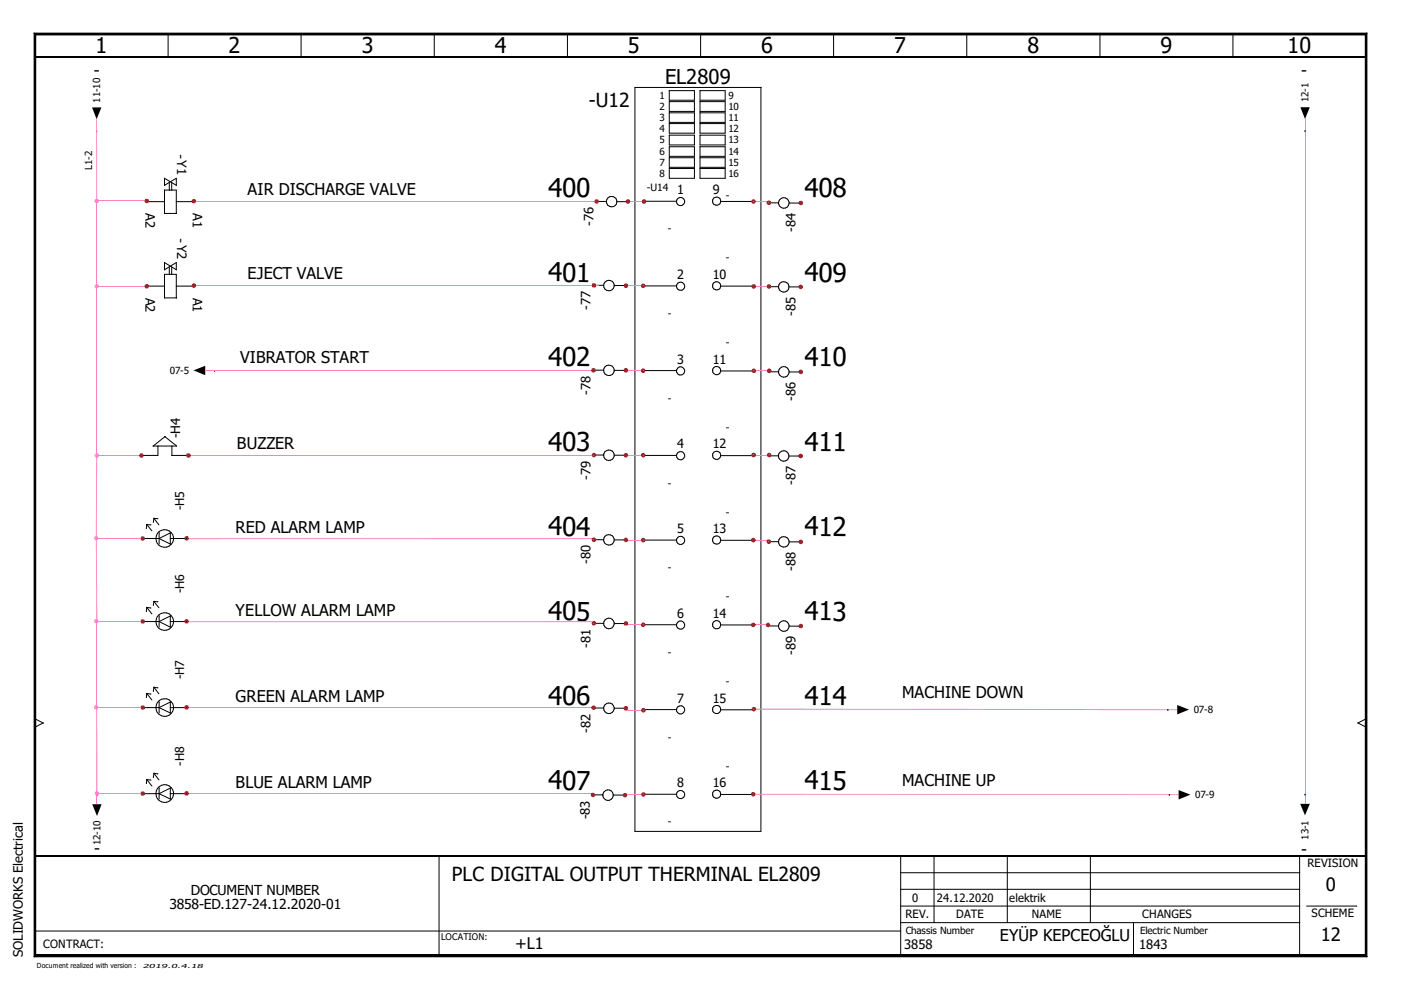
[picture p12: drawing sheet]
<svg xmlns="http://www.w3.org/2000/svg" width="297mm" height="210mm" viewBox="0 0 297 210" stroke-linecap="round" stroke-linejoin="round" font-family="sans-serif">
<path d="M0 0h297v209.9h-297z" fill="none" stroke="#fff" stroke-width=".21"/>
<g fill="none" stroke="#000" stroke-width=".21">
<path d="M7.2 7l.4 .4zM7.2 7h282.6zM7.2 7v195.9zM7.2 7h282.6v195.9h-282.6zM7.6 7.4h281.9zM7.6 7.4v195.1zM7.6 7.4h281.9v195.1h-281.9zM35.7 7.2l-.1 4.9M63.9 7.2l-.1 4.9M92.1 7.2v4.9M120.4 7.2l-.1 4.9M134.6 18.5h26.8l-.1 157.8h-26.7z"/>
<path d="M141.9 19.2h5.3v2.1h-5.3zM148.4 19.2h5.4v2.1h-5.4zM148.6 7.2l-.1 4.9M176.8 7.2l-.1 4.9M205 7.2v4.9M233.3 7.2l-.1 4.9M261.4 7.2v4.9M289.5 7.4v195.1zM289.8 7l-.3 .4zM289.8 7v195.9zM20.5 27.8h.1M34.9 37.8h.1"/>
<path d="M34.9 39.3l2.5-1.5v1.5M34.9 37.8v1.5M34.9 39.3h.1M34.9 37.8l2.5 1.5M35.9 38.7v1.6M36.4 38.7v1.6M37.4 39.3h.1M141.9 21.5h5.3v2.1h-5.3zM141.9 23.9h5.3v2.1h-5.3zM141.9 26.2h5.3v2h-5.3zM141.9 28.7h5.3v2h-5.3zM141.9 31.1h5.3v2h-5.3z"/>
<path d="M141.9 33.4h5.3v2.1h-5.3zM141.9 35.7h5.3v2.1h-5.3zM148.4 21.5h5.4v2.1h-5.4zM148.4 23.9h5.4v2.1h-5.4zM148.4 26.2h5.4v2h-5.4zM148.4 28.7h5.4v2h-5.4zM148.4 31.1h5.4v2h-5.4zM148.4 33.4h5.4v2.1h-5.4zM148.4 35.7h5.4v2.1h-5.4zM276.7 27.7h.1M31.2 42.8h3.7M34.9 57.2l2.5-1.5v1.5"/>
<path d="M34.9 55.7v1.5M34.9 57.2h.1M34.9 55.7l2.5 1.5M34.9 55.7h.1M35.9 56.6v1.6M36.4 56.6v1.6M37.4 42.8h3.7M37.4 45.3v-5h-2.5v5h2.5M37.4 57.2h.1M126.7 42.7h1.9M128.6 42.8h.1M130.8 42.8h2.4"/>
<path d="M136.6 42.7h6.9M143.4 42.7h.1M151.1 42.6h.1M152.8 42.7h6.8M163.2 43h1.9M165.1 43.1h.1M167.3 43.1h2.4M31.2 60.7h3.7M37.4 60.7h3.7M37.4 63.2v-5h-2.5v5h2.5M45.5 78.5h.1M126.1 78.5h1.9"/>
<path d="M126.1 60.5h1.9M128 78.5h.1M128 60.5h.1M130.2 78.5h2.4M130.2 60.5h2.4M136.6 78.6h6.9M136.6 60.6h6.9M143.4 78.7h.1M143.4 60.7h.1M151.1 78.6h.1M151.1 60.6h.1M152.8 78.7h6.8"/>
<path d="M152.8 60.7h6.8M163.2 60.8h1.9M163.2 78.8h1.9M165.1 60.8h.1M165.1 78.9h.1M167.3 60.8h2.3M167.3 78.9h2.4M32.5 94.6l2.5-2 2.5 2zM33.5 94.6v2h-3.5M35 92.6h.1M36.4 94.6v2h3.6M126.1 96.5h1.9"/>
<path d="M128 96.5h.1M130.2 96.5h2.4M136.6 96.6h6.9M143.4 96.6h.1M151.1 96.5h.1M152.8 96.6h6.8M163.2 96.6h1.9M165.1 96.7h.1M167.3 96.7h2.3M30.2 114.2h3.6M30.3 114.2h.1M31.1 111.2l1.1 1.4"/>
<path d="M31.1 111.2h.1M31.1 111.2l.9 .1M31.1 111.2v.8M32.6 109.9l1.1 1.4M32.6 109.9h.1M32.6 109.9v.8M32.6 109.9l.9 .1M33.8 113l-.1 2.4M36.1 114.2h3.5M36.1 113h.1M36.1 113l-2.4 1.2 2.4 1.2M36.1 115.4h.1"/>
<path d="M36.1 113v2.4M39.6 114.1h.1M126.1 114.4h1.9M128 114.5h.1M130.2 114.5h2.4M136.6 114.5h6.9M143.4 114.6h.1M151.1 114.5h.1M152.8 114.6h6.8M163.2 114.9h1.9M165.1 114.9h.1M167.3 114.9h2.4"/>
<path d="M30.2 131.8h3.6M30.3 131.8h.1M31.1 128.8l1.1 1.4M31.1 128.8h.1M31.1 128.8l.9 .1M31.1 128.8v.8M32.6 127.5l1.1 1.4M32.6 127.5h.1M32.6 127.5v.8M32.6 127.5l.9 .1M33.8 130.6l-.1 2.4M36.1 130.6v2.4"/>
<path d="M36.1 131.8h3.5M36.1 130.6h.1M36.1 130.6l-2.4 1.2 2.4 1.2M36.1 133h.1M39.6 131.7h.1M126.1 132.2h1.9M128 132.2h.1M130.2 132.2h2.4M136.6 132.5h6.9M143.4 132.5h.1M151.1 132.5h.1M152.8 132.5h6.8"/>
<path d="M163.2 132.7h1.9M165.1 132.8h.1M167.3 132.8h2.4M7.4 152.4l1.7 .9M9.1 153.3l-1.7 .9M9.1 153.3h.1M30.2 150h3.6M30.3 150h.1M31.1 147l1.1 1.4M31.1 147h.1M31.1 147l.9 .2M31.1 147v.9"/>
<path d="M32.6 145.7l1.1 1.4M32.6 145.7h.1M32.6 145.7v.9M32.6 145.7l.9 .1M33.8 148.8l-.1 2.4M36.1 148.8v2.4M36.1 150h3.5M36.1 148.8h.1M36.1 148.8l-2.4 1.2 2.4 1.2M36.1 151.2h.1M39.6 150h.1M126.1 150.1h1.9"/>
<path d="M128 150.2h.1M130.2 150.2h2.4M136.6 150.5h6.9M143.4 150.5h.1M151.1 150.4h.1M152.8 150.5h6.8M247.6 150.5h.1M287.9 153.3l1.8 .9M287.9 153.3h.1M289.6 152.4l-1.7 .9M20.6 168.5h.1M30.2 168.3h3.6"/>
<path d="M30.3 168.2h.1M31.1 165.3l1.1 1.4M31.1 165.3h.1M31.1 165.3l.9 .1M31.1 165.3v.8M32.6 164l1.1 1.4M32.6 164h.1M32.6 164v.8M32.6 164l.9 .1M33.8 167.1l-.1 2.3M36.1 167.1v2.3M36.1 168.3h3.5"/>
<path d="M36.1 167.1h.1M36.1 167.1l-2.4 1.2 2.4 1.1M36.1 169.4h.1M39.6 168.2h.1M126 168.5l1.8 .1M130 168.6h2.4M136.6 168.4h6.9M143.4 168.4h.1M151.1 168.4h.1M152.8 168.4h6.8M247.9 168.5h.1M276.7 168.4h.1"/>
<path d="M7.4 197.4h183.6M93.1 181.5v21.2M191 195.6h84.6M191 192.1h84.6M191 188.6h84.6M191 185h84.6M191 181.5v21.2M198.1 181.5l-.1 14.1M213.6 181.5v14.1M231.2 181.5v14.1M240.3 195.6l.1 7.1M275.6 181.5l-.1 21.2"/>
<path d="M277 192.1h10.7M7.2 202.9h282.6zM7.6 202.5l-.4 .4zM7.6 202.5h281.9zM289.5 202.5l.3 .4z"/>
<circle cx="129.7" cy="42.8" r="1.11"/>
<circle cx="144.3" cy="42.7" r=".87"/>
<circle cx="151.9" cy="42.7" r=".87"/>
<circle cx="166.2" cy="43" r="1.12"/>
<circle cx="129.1" cy="60.6" r="1.12"/>
<circle cx="129.1" cy="78.5" r="1.12"/>
<circle cx="144.3" cy="60.7" r=".88"/>
<circle cx="144.3" cy="78.7" r=".88"/>
<circle cx="152" cy="78.6" r=".88"/>
<circle cx="152" cy="60.6" r=".88"/>
<circle cx="166.2" cy="60.8" r="1.11"/>
<circle cx="166.2" cy="78.9" r="1.13"/>
<circle cx="129.1" cy="96.5" r="1.12"/>
<circle cx="144.3" cy="96.6" r=".88"/>
<circle cx="151.9" cy="96.5" r=".87"/>
<circle cx="166.2" cy="96.7" r="1.12"/>
<circle cx="34.9" cy="114.2" r="1.86"/>
<circle cx="129.1" cy="114.5" r="1.12"/>
<circle cx="144.3" cy="114.6" r=".87"/>
<circle cx="152" cy="114.5" r=".88"/>
<circle cx="166.2" cy="114.9" r="1.12"/>
<circle cx="34.9" cy="131.8" r="1.88"/>
<circle cx="129.1" cy="132.2" r="1.13"/>
<circle cx="144.3" cy="132.5" r=".88"/>
<circle cx="152" cy="132.5" r=".88"/>
<circle cx="166.2" cy="132.7" r="1.13"/>
<circle cx="34.9" cy="150" r="1.88"/>
<circle cx="129.1" cy="150.2" r="1.12"/>
<circle cx="144.3" cy="150.5" r=".88"/>
<circle cx="152" cy="150.4" r=".88"/>
<circle cx="34.9" cy="168.3" r="1.88"/>
<circle cx="128.9" cy="168.6" r="1.12"/>
<circle cx="144.3" cy="168.5" r=".87"/>
<circle cx="151.9" cy="168.4" r=".87"/>
</g>
<path d="M7.2 7.2h282.6M7.2 202.7h282.6" fill="none" stroke="#000" stroke-width=".38"/>
<path d="M7.2 7l.4 .4zM289.8 7l-.3 .4zM19.5 22.8h2l-1 2.5zM275.7 22.7h2l-1 2.5zM41 78.5l2.5-.9v1.9zM249.6 149.5l2.5 1-2.5 1zM19.6 170.5h1.9l-.9 2.5zM249.9 167.5l2.5 1-2.5 1zM275.7 170.4h2l-1 2.5zM7.6 202.5l-.4 .4zM289.5 202.5l.3 .4z" fill="#000"/>
<path d="M7.4 7v195.9M7.4 12.1h282.2M289.6 7v195.9M7.4 181.5h282.2" fill="none" stroke="#000" stroke-width=".34"/>
<g fill="none" stroke="#ff7fbf" stroke-width=".21">
<path d="M20.5 25.2v71.4M276.7 25.2v145.2M20.5 42.6h10.6M41.1 42.7h85.7M133.1 42.7h3.5M160 42.7h3.3M20.5 60.7h10.6M41.1 60.6h85.7M43.5 78.5h82.3M133 78.6h3.4M133 60.6h3.4M159.8 60.7h3.2"/>
<path d="M159.8 78.6h3.3M20.4 96.6h9.3M40 96.6h85.6M133 96.5h3.4M159.8 96.5h3.3M20.4 114.1h9.3M133 114.5h3.4M159.7 114.5h3.4M20.4 131.7h9.3M20.5 131.7v18.3M39.9 131.8h86M133 132.5h3.4"/>
<path d="M159.7 132.5h3.2M20.4 150h9.3M39.9 150.1h86M132.8 150.6h3.6M20.4 168.2h9.3M20.5 168.2v2.3M39.9 168.3h86M132.8 168.4h3.6"/>
</g>
<path d="M20.5 114.1v17.6M159.8 150.4h89.8" fill="none" stroke="#ff7fbf" stroke-width=".34"/>
<path d="M39.9 114.2h86M20.5 150v18.2M159.7 168.4h90.2" fill="none" stroke="#ff7fbf" stroke-width=".25"/>
<path d="M20.5 96.6v17.5" fill="none" stroke="#ff7fbf" stroke-width=".3"/>
<g fill="#a50000">
<path d="M169.8 132.7l.3-.3 .2 .4z"/>
<path d="M169.8 132.2l.3 .2-.3 .3z"/>
<path d="M169.4 132.4l.4-.2v.5z"/>
<path d="M169.4 132.4l.3 .4h-.4z"/>
<path d="M169.3 132.8h.5l-.4 .3z"/>
<path d="M169.4 133.1l.4-.3v.4z"/>
<path d="M169.8 132.8l.3 .3-.3 .1z"/>
<path d="M169.8 132.8h.5l-.2 .3z"/>
<path d="M169.8 114.9l.3-.3 .2 .3z"/>
<path d="M169.8 114.4l.3 .2-.3 .3z"/>
<path d="M169.4 114.6l.4-.2v.5z"/>
<path d="M169.4 114.6l.4 .3h-.5z"/>
<path d="M169.3 114.9h.5l-.4 .3z"/>
<path d="M169.4 115.2l.4-.3v.5z"/>
<path d="M169.8 114.9l.3 .3-.3 .2z"/>
<path d="M169.8 114.9h.5l-.2 .3z"/>
<path d="M169.8 78.8l.3-.3 .2 .4z"/>
<path d="M169.8 78.4l.3 .1-.3 .3z"/>
<path d="M169.4 78.5l.4-.1v.4z"/>
<path d="M169.4 78.5l.3 .4h-.4z"/>
<path d="M169.3 78.9h.5l-.4 .3z"/>
<path d="M169.4 79.2l.4-.3v.4z"/>
<path d="M169.8 78.9l.3 .3-.3 .1z"/>
<path d="M169.8 78.9h.5l-.2 .3z"/>
<path d="M169.8 43l.3-.3 .2 .4z"/>
<path d="M169.8 42.5l.3 .2-.3 .3z"/>
<path d="M169.4 42.7l.4-.2v.5z"/>
<path d="M169.4 42.7l.3 .4h-.4z"/>
<path d="M169.3 43.1h.5l-.4 .3z"/>
<path d="M169.4 43.4l.4-.3v.4z"/>
<path d="M169.8 43.1l.3 .3-.3 .1z"/>
<path d="M169.8 43.1h.5l-.2 .3z"/>
<path d="M169.8 60.8l.3-.3 .2 .3z"/>
<path d="M169.8 60.3l.3 .2-.3 .3z"/>
<path d="M169.4 60.5l.4-.2v.5z"/>
<path d="M169.4 60.5l.3 .3h-.5z"/>
<path d="M169.2 60.8l.5 .1-.3 .3z"/>
<path d="M169.7 60.9l.1 .4-.4-.1z"/>
<path d="M169.8 60.9l.3 .3-.3 .1z"/>
<path d="M169.8 60.8h.5l-.2 .4z"/>
<path d="M170.1 96.3l.2 .4h-.5z"/>
<path d="M169.8 96.2l.3 .1-.3 .3z"/>
<path d="M169.4 96.3l.4-.1v.4z"/>
<path d="M169.4 96.3l.3 .4h-.5z"/>
<path d="M169.2 96.7h.5l-.3 .3z"/>
<path d="M169.7 96.7l.1 .5-.4-.2z"/>
<path d="M169.8 96.7l.3 .3-.3 .2z"/>
<path d="M169.8 96.7h.5l-.2 .3z"/>
<path d="M163.1 96.4l.3-.3 .2 .4z"/>
<path d="M163.1 96l.3 .1-.3 .3z"/>
<path d="M162.7 96.1l.4-.1v.4z"/>
<path d="M162.7 96.1l.4 .3-.5 .1z"/>
<path d="M162.6 96.5h.5l-.4 .3z"/>
<path d="M162.7 96.8l.4-.3v.5z"/>
<path d="M163.1 96.5l.3 .3-.3 .2z"/>
<path d="M163.1 96.5h.5l-.2 .3z"/>
<path d="M163.1 78.6l.3-.3 .2 .3z"/>
<path d="M163.1 78.1l.3 .2-.3 .3z"/>
<path d="M162.7 78.3l.4-.2v.5z"/>
<path d="M162.7 78.3l.4 .3h-.5z"/>
<path d="M162.6 78.6l.5 .1-.4 .3z"/>
<path d="M162.7 79l.4-.3v.4z"/>
<path d="M163.1 78.7l.3 .3-.3 .1z"/>
<path d="M163.1 78.6h.5l-.2 .4z"/>
<path d="M163.4 60.4l.1 .3h-.4z"/>
<path d="M163 60.2l.4 .2-.3 .3z"/>
<path d="M162.7 60.4l.3-.2v.5z"/>
<path d="M162.7 60.4l.3 .3h-.5z"/>
<path d="M162.5 60.7l.5 .1-.3 .3z"/>
<path d="M163 60.8v.5l-.3-.2z"/>
<path d="M163 60.8l.4 .3-.4 .2z"/>
<path d="M163.1 60.7h.4l-.1 .4z"/>
<path d="M163 114.8l.4-.3 .1 .4z"/>
<path d="M163 114.3l.4 .2-.4 .3z"/>
<path d="M162.6 114.5l.4-.2v.5z"/>
<path d="M162.6 114.5l.3 .4h-.4z"/>
<path d="M162.5 114.9h.5l-.4 .3z"/>
<path d="M162.6 115.2l.4-.3v.5z"/>
<path d="M163 114.9l.4 .3-.4 .2z"/>
<path d="M163 114.9h.5l-.1 .3z"/>
<path d="M163 43l.4-.4 .1 .4z"/>
<path d="M163 42.5l.4 .1-.4 .4z"/>
<path d="M162.6 42.6l.4-.1v.5z"/>
<path d="M162.6 42.6l.3 .4h-.4z"/>
<path d="M162.5 43h.5l-.4 .3z"/>
<path d="M163 43v.5l-.4-.2z"/>
<path d="M163 43.1l.4 .2-.4 .2z"/>
<path d="M163 43h.5l-.1 .3z"/>
<path d="M162.9 132.5l.3-.3 .1 .3z"/>
<path d="M162.9 132l.3 .2-.3 .3z"/>
<path d="M162.5 132.2l.4-.2v.5z"/>
<path d="M162.5 132.2l.3 .3h-.5z"/>
<path d="M162.3 132.5h.5l-.3 .3z"/>
<path d="M162.5 132.8l.4-.3v.5z"/>
<path d="M162.9 132.5l.3 .3-.3 .2z"/>
<path d="M162.9 132.5h.4l-.1 .3z"/>
<path d="M160.2 150l.2 .4h-.5z"/>
<path d="M159.8 149.9l.4 .1-.3 .3z"/>
<path d="M159.5 150l.3-.1v.4z"/>
<path d="M159.5 150l.3 .4h-.5z"/>
<path d="M159.3 150.4h.5l-.3 .3z"/>
<path d="M159.5 150.7l.3-.3v.5z"/>
<path d="M159.8 150.4l.4 .3-.4 .2z"/>
<path d="M159.9 150.4h.5l-.2 .3z"/>
<path d="M159.9 78.6l.3-.3 .2 .3z"/>
<path d="M159.8 78.1l.4 .2-.3 .3z"/>
<path d="M159.5 78.3l.3-.2v.5z"/>
<path d="M159.5 78.3l.3 .3h-.5z"/>
<path d="M159.3 78.6l.5 .1-.3 .3z"/>
<path d="M159.5 79l.3-.3v.4z"/>
<path d="M159.8 78.7l.4 .3-.4 .1z"/>
<path d="M159.9 78.6h.5l-.2 .4z"/>
<path d="M160.1 60.4l.2 .3h-.5z"/>
<path d="M159.8 60.2l.3 .2-.3 .3z"/>
<path d="M159.5 60.4l.3-.2v.5z"/>
<path d="M159.5 60.4l.3 .3h-.5z"/>
<path d="M159.3 60.7l.5 .1-.3 .3z"/>
<path d="M159.8 60.8v.5l-.3-.2z"/>
<path d="M159.8 60.8l.3 .3-.3 .2z"/>
<path d="M159.8 60.7h.5l-.2 .4z"/>
<path d="M159.8 96.4l.3-.3 .2 .4z"/>
<path d="M159.8 96l.3 .1-.3 .3z"/>
<path d="M159.4 96.1l.4-.1v.4z"/>
<path d="M159.4 96.1l.3 .4h-.4z"/>
<path d="M159.3 96.5h.4l-.3 .3z"/>
<path d="M159.7 96.5l.1 .5-.4-.2z"/>
<path d="M159.8 96.5l.3 .3-.3 .2z"/>
<path d="M159.8 96.5h.5l-.2 .3z"/>
<path d="M159.8 42.7l.3-.3 .1 .3z"/>
<path d="M159.8 42.2l.3 .2-.3 .3z"/>
<path d="M159.4 42.4l.4-.2v.5z"/>
<path d="M159.4 42.4l.3 .3h-.4z"/>
<path d="M159.3 42.7l.4 .1-.3 .3z"/>
<path d="M159.4 43.1l.4-.3v.4z"/>
<path d="M159.8 42.8l.3 .3-.3 .1z"/>
<path d="M159.8 42.8l.4-.1-.1 .4z"/>
<path d="M159.8 168.4l.3-.3 .1 .3z"/>
<path d="M159.7 167.9l.4 .2-.3 .3z"/>
<path d="M159.3 168.1l.4-.2v.5z"/>
<path d="M159.3 168.1l.4 .3h-.5z"/>
<path d="M159.2 168.4h.5l-.4 .3z"/>
<path d="M159.3 168.7l.4-.3v.5z"/>
<path d="M159.7 168.4l.4 .3-.4 .2z"/>
<path d="M159.8 168.4h.4l-.1 .3z"/>
<path d="M159.8 132.5l.3-.3 .1 .3z"/>
<path d="M159.7 132l.4 .2-.3 .3z"/>
<path d="M159.3 132.2l.4-.2v.5z"/>
<path d="M159.3 132.2l.4 .3h-.5z"/>
<path d="M159.2 132.5h.5l-.4 .3z"/>
<path d="M159.3 132.8l.4-.3v.5z"/>
<path d="M159.7 132.5l.4 .3-.4 .2z"/>
<path d="M159.8 132.5h.4l-.1 .3z"/>
<path d="M159.8 114.5l.3-.3 .1 .3z"/>
<path d="M159.7 114l.4 .2-.3 .3z"/>
<path d="M159.3 114.2l.4-.2v.5z"/>
<path d="M159.3 114.2l.4 .3h-.5z"/>
<path d="M159.2 114.5l.5 .1-.4 .3z"/>
<path d="M159.7 114.6v.4l-.4-.1z"/>
<path d="M159.7 114.6l.4 .3-.4 .1z"/>
<path d="M159.8 114.5h.4l-.1 .4z"/>
<path d="M136.6 42.7l.3-.3 .2 .3z"/>
<path d="M136.6 42.2l.3 .2-.3 .3z"/>
<path d="M136.2 42.4l.4-.2v.5z"/>
<path d="M136.2 42.4l.3 .3h-.4z"/>
<path d="M136.1 42.7l.4 .1-.3 .3z"/>
<path d="M136.5 42.8l.1 .4-.4-.1z"/>
<path d="M136.6 42.8l.3 .3-.3 .1z"/>
<path d="M136.6 42.7h.5l-.2 .4z"/>
<path d="M136.4 168.4l.4-.3 .1 .3z"/>
<path d="M136.4 167.9l.4 .2-.4 .3z"/>
<path d="M136.1 168.1l.3-.2v.5z"/>
<path d="M136.1 168.1l.3 .3h-.5z"/>
<path d="M135.9 168.4l.5 .1-.3 .3z"/>
<path d="M136.4 168.5v.5l-.3-.2z"/>
<path d="M136.4 168.5l.4 .3-.4 .2z"/>
<path d="M136.4 168.4h.5l-.1 .4z"/>
<path d="M136.4 150.5l.4-.3 .1 .4z"/>
<path d="M136.4 150.1l.4 .1-.4 .3z"/>
<path d="M136.1 150.2l.3-.1v.4z"/>
<path d="M136.1 150.2l.3 .4h-.5z"/>
<path d="M135.9 150.6h.5l-.3 .4z"/>
<path d="M136.4 150.6v.5l-.3-.1z"/>
<path d="M136.4 150.6l.4 .4-.4 .1z"/>
<path d="M136.4 150.6h.5l-.1 .4z"/>
<path d="M136.4 132.4l.3-.3 .2 .4z"/>
<path d="M136.4 132l.3 .1-.3 .3z"/>
<path d="M136 132.1l.4-.1v.4z"/>
<path d="M136 132.1l.3 .4h-.4z"/>
<path d="M135.9 132.5h.4l-.3 .3z"/>
<path d="M136.3 132.5l.1 .5-.4-.2z"/>
<path d="M136.4 132.5l.3 .3-.3 .2z"/>
<path d="M136.4 132.5h.5l-.2 .3z"/>
<path d="M136.4 114.5l.3-.3 .2 .3z"/>
<path d="M136.4 114l.3 .2-.3 .3z"/>
<path d="M136 114.2l.4-.2v.5z"/>
<path d="M136 114.2l.3 .3h-.4z"/>
<path d="M135.9 114.5l.4 .1-.3 .3z"/>
<path d="M136.3 114.6l.1 .4-.4-.1z"/>
<path d="M136.4 114.6l.3 .3-.3 .1z"/>
<path d="M136.4 114.5h.5l-.2 .4z"/>
<path d="M136.4 96.5l.3-.3 .2 .3z"/>
<path d="M136.4 96l.3 .2-.3 .3z"/>
<path d="M136 96.2l.4-.2v.5z"/>
<path d="M136 96.2l.3 .3h-.4z"/>
<path d="M135.9 96.5l.4 .1-.3 .3z"/>
<path d="M136.3 96.6l.1 .4-.4-.1z"/>
<path d="M136.4 96.6l.3 .3-.3 .1z"/>
<path d="M136.4 96.5h.5l-.2 .4z"/>
<path d="M136.4 78.5l.3-.3 .2 .4z"/>
<path d="M136.4 78.1l.3 .1-.3 .3z"/>
<path d="M136 78.2l.4-.1v.4z"/>
<path d="M136 78.2l.3 .4h-.4z"/>
<path d="M135.9 78.6h.4l-.3 .4z"/>
<path d="M136.3 78.6l.1 .5-.4-.1z"/>
<path d="M136.4 78.6l.3 .4-.3 .1z"/>
<path d="M136.4 78.6h.5l-.2 .4z"/>
<path d="M136.7 60.2l.2 .4h-.5z"/>
<path d="M136.4 60.1l.3 .1-.3 .4z"/>
<path d="M136 60.2l.4-.1-.1 .5z"/>
<path d="M136 60.2l.3 .4h-.4z"/>
<path d="M135.9 60.6h.4l-.3 .4z"/>
<path d="M136.3 60.6l.1 .5-.4-.1z"/>
<path d="M136.4 60.7l.3 .3-.3 .1z"/>
<path d="M136.4 60.6h.5l-.2 .4z"/>
<path d="M133.2 42.7l.3-.3 .1 .3z"/>
<path d="M133.1 42.2l.4 .2-.3 .3z"/>
<path d="M132.8 42.4l.3-.2v.5z"/>
<path d="M132.8 42.4l.3 .3h-.5z"/>
<path d="M132.6 42.7l.5 .1-.3 .3z"/>
<path d="M133.1 42.8v.4l-.3-.1z"/>
<path d="M133.1 42.8l.4 .3-.4 .1z"/>
<path d="M133.2 42.7h.4l-.1 .4z"/>
<path d="M132.7 150.2l.4-.4 .1 .4z"/>
<path d="M132.7 149.7l.4 .1-.4 .4z"/>
<path d="M132.3 149.8l.4-.1v.4z"/>
<path d="M132.3 149.8l.4 .4h-.5z"/>
<path d="M132.2 150.2h.5l-.4 .3z"/>
<path d="M132.7 150.2v.5l-.4-.2z"/>
<path d="M132.7 150.2l.4 .3-.4 .2z"/>
<path d="M132.7 150.2h.5l-.1 .3z"/>
<path d="M132.7 132.2l.4-.4 .1 .4z"/>
<path d="M132.7 131.7l.4 .1-.4 .4z"/>
<path d="M132.3 131.8l.4-.1v.4z"/>
<path d="M132.3 131.8l.3 .4h-.4z"/>
<path d="M132.2 132.2h.5l-.4 .3z"/>
<path d="M132.3 132.5l.4-.3v.5z"/>
<path d="M132.7 132.2l.4 .3-.4 .2z"/>
<path d="M132.7 132.2h.5l-.1 .3z"/>
<path d="M132.7 114.4l.4-.3 .1 .4z"/>
<path d="M132.7 114l.4 .1-.4 .3z"/>
<path d="M132.3 114.1l.4-.1v.4z"/>
<path d="M132.3 114.1l.3 .4h-.4z"/>
<path d="M132.2 114.5h.5l-.4 .3z"/>
<path d="M132.3 114.8l.4-.3v.5z"/>
<path d="M132.7 114.5l.4 .3-.4 .2z"/>
<path d="M132.7 114.5h.5l-.1 .3z"/>
<path d="M132.7 96.5l.4-.3 .1 .3z"/>
<path d="M132.7 96l.4 .2-.4 .3z"/>
<path d="M132.3 96.2l.4-.2v.5z"/>
<path d="M132.3 96.2l.3 .3h-.4z"/>
<path d="M132.2 96.5l.5 .1-.4 .3z"/>
<path d="M132.3 96.9l.4-.3v.4z"/>
<path d="M132.7 96.6l.4 .3-.4 .1z"/>
<path d="M132.7 96.6l.5-.1-.1 .4z"/>
<path d="M132.7 78.5l.4-.3 .1 .3z"/>
<path d="M132.7 78l.4 .2-.4 .3z"/>
<path d="M132.3 78.2l.4-.2v.5z"/>
<path d="M132.3 78.2l.4 .3h-.5z"/>
<path d="M132.2 78.5l.5 .1-.4 .3z"/>
<path d="M132.3 78.9l.4-.3v.4z"/>
<path d="M132.7 78.6l.4 .3-.4 .1z"/>
<path d="M132.7 78.6l.5-.1-.1 .4z"/>
<path d="M132.7 60.5l.4-.3 .1 .3z"/>
<path d="M132.7 60.1l.4 .1-.4 .3z"/>
<path d="M132.3 60.2l.4-.1v.4z"/>
<path d="M132.3 60.2l.4 .3h-.5z"/>
<path d="M132.2 60.5l.5 .1-.4 .3z"/>
<path d="M132.7 60.6v.4l-.4-.1z"/>
<path d="M132.7 60.6l.4 .3-.4 .1z"/>
<path d="M132.7 60.6l.5-.1-.1 .4z"/>
<path d="M132.5 168.6l.4-.4 .1 .4z"/>
<path d="M132.5 168.1l.4 .1-.4 .4z"/>
<path d="M132.2 168.2l.3-.1v.5z"/>
<path d="M132.2 168.2l.3 .4h-.5z"/>
<path d="M132 168.6h.5l-.3 .4z"/>
<path d="M132.5 168.6v.5l-.3-.1z"/>
<path d="M132.5 168.7l.4 .3-.4 .1z"/>
<path d="M132.5 168.6h.5l-.1 .4z"/>
<path d="M126.5 42.7l.4-.3 .1 .3z"/>
<path d="M126.5 42.2l.4 .2-.4 .3z"/>
<path d="M126.1 42.4l.4-.2v.5z"/>
<path d="M126.1 42.4l.3 .3h-.4z"/>
<path d="M126 42.7l.5 .1-.4 .3z"/>
<path d="M126.1 43.1l.4-.3v.4z"/>
<path d="M126.5 42.8l.4 .3-.4 .1z"/>
<path d="M126.6 42.7h.4l-.1 .4z"/>
<path d="M125.9 132.1l.4-.3 .1 .4z"/>
<path d="M125.9 131.7l.4 .1-.4 .3z"/>
<path d="M125.6 131.8l.3-.1v.4z"/>
<path d="M125.6 131.8l.3 .4h-.5z"/>
<path d="M125.4 132.2h.5l-.3 .3z"/>
<path d="M125.9 132.2v.4l-.3-.1z"/>
<path d="M125.9 132.2l.4 .3-.4 .1z"/>
<path d="M125.9 132.2h.5l-.1 .3z"/>
<path d="M125.9 114.4l.4-.3 .1 .3z"/>
<path d="M125.9 113.9l.4 .2-.4 .3z"/>
<path d="M125.6 114.1l.3-.2v.5z"/>
<path d="M125.6 114.1l.3 .3h-.5z"/>
<path d="M125.4 114.4l.5 .1-.3 .3z"/>
<path d="M125.6 114.8l.3-.3v.4z"/>
<path d="M125.9 114.5l.4 .3-.4 .1z"/>
<path d="M125.9 114.5l.5-.1-.1 .4z"/>
<path d="M125.9 96.4l.4-.3 .1 .4z"/>
<path d="M125.9 96l.4 .1-.4 .3z"/>
<path d="M125.6 96.1l.3-.1v.4z"/>
<path d="M125.6 96.1l.3 .3-.5 .1z"/>
<path d="M125.4 96.5h.5l-.3 .3z"/>
<path d="M125.6 96.8l.3-.3v.5z"/>
<path d="M125.9 96.5l.4 .3-.4 .2z"/>
<path d="M125.9 96.5h.5l-.1 .3z"/>
<path d="M125.9 60.5l.4-.3 .1 .3z"/>
<path d="M125.9 60l.4 .2-.4 .3z"/>
<path d="M125.6 60.2l.3-.2v.5z"/>
<path d="M125.6 60.2l.3 .3h-.5z"/>
<path d="M125.4 60.5h.5l-.3 .4z"/>
<path d="M125.9 60.5v.5l-.3-.1z"/>
<path d="M125.9 60.6l.4 .3-.4 .1z"/>
<path d="M125.9 60.5h.5l-.1 .4z"/>
<path d="M126.2 149.7l.2 .3h-.5z"/>
<path d="M125.9 149.6l.3 .1-.3 .3z"/>
<path d="M125.5 149.7l.4-.1v.4z"/>
<path d="M125.5 149.7l.3 .3h-.5z"/>
<path d="M125.3 150l.5 .1-.3 .3z"/>
<path d="M125.8 150.1l.1 .4-.4-.1z"/>
<path d="M125.9 150.1l.3 .3-.3 .1z"/>
<path d="M125.9 150h.5l-.2 .4z"/>
<path d="M125.9 78.5l.3-.4 .1 .4z"/>
<path d="M125.8 78l.4 .1-.3 .4z"/>
<path d="M125.5 78.1l.3-.1v.5z"/>
<path d="M125.5 78.1l.3 .4h-.5z"/>
<path d="M125.3 78.5h.5l-.3 .4z"/>
<path d="M125.5 78.9l.3-.4v.5z"/>
<path d="M125.8 78.6l.4 .3-.4 .1z"/>
<path d="M125.9 78.5h.4l-.1 .4z"/>
<path d="M126.1 168.2l.1 .3h-.4z"/>
<path d="M125.7 168.1l.4 .1-.3 .3z"/>
<path d="M125.4 168.2l.3-.1v.4z"/>
<path d="M125.4 168.2l.3 .3h-.5z"/>
<path d="M125.2 168.5l.5 .1-.3 .3z"/>
<path d="M125.7 168.6v.4l-.3-.1z"/>
<path d="M125.7 168.6l.4 .3-.4 .1z"/>
<path d="M125.8 168.5h.4l-.1 .4z"/>
<path d="M41.1 60.5l.3-.3 .2 .3z"/>
<path d="M41.1 60l.3 .2-.3 .3z"/>
<path d="M40.8 60.2l.3-.2v.5z"/>
<path d="M40.8 60.2l.3 .3h-.5z"/>
<path d="M40.6 60.5l.5 .1-.3 .3z"/>
<path d="M41.1 60.6v.4l-.3-.1z"/>
<path d="M41.1 60.6l.3 .3-.3 .1z"/>
<path d="M41.1 60.5h.5l-.2 .4z"/>
<path d="M41.4 42.3l.2 .3h-.5z"/>
<path d="M41.1 42.2l.3 .1-.3 .3z"/>
<path d="M40.8 42.3l.3-.1v.4z"/>
<path d="M40.8 42.3l.3 .3h-.5z"/>
<path d="M40.6 42.6l.5 .1-.3 .3z"/>
<path d="M41.1 42.7v.4l-.3-.1z"/>
<path d="M41.1 42.7l.3 .3-.3 .1z"/>
<path d="M41.1 42.6h.5l-.2 .4z"/>
<path d="M40.3 96.2l.2 .4h-.5z"/>
<path d="M40 96.1l.3 .1-.3 .3z"/>
<path d="M39.6 96.2l.4-.1v.4z"/>
<path d="M39.6 96.2l.3 .4h-.4z"/>
<path d="M39.5 96.6h.4l-.3 .3z"/>
<path d="M39.6 96.9l.4-.3v.5z"/>
<path d="M40 96.6l.3 .3-.3 .2z"/>
<path d="M40 96.6h.5l-.2 .3z"/>
<path d="M39.9 167.9l.1 .3h-.4z"/>
<path d="M39.6 167.7l.3 .2-.3 .3z"/>
<path d="M39.2 167.9l.4-.2v.4z"/>
<path d="M39.2 167.9l.3 .3h-.4z"/>
<path d="M39.1 168.2h.4l-.3 .4z"/>
<path d="M39.5 168.2l.1 .5-.4-.1z"/>
<path d="M39.6 168.2l.3 .4-.3 .1z"/>
<path d="M39.6 168.2h.4l-.1 .4z"/>
<path d="M39.9 149.6l.1 .4h-.4z"/>
<path d="M39.6 149.5l.3 .1-.3 .3z"/>
<path d="M39.2 149.6l.4-.1v.4z"/>
<path d="M39.2 149.6l.3 .4h-.4z"/>
<path d="M39.1 150h.4l-.3 .3z"/>
<path d="M39.2 150.3l.4-.3v.5z"/>
<path d="M39.6 150l.3 .3-.3 .2z"/>
<path d="M39.6 150h.4l-.1 .3z"/>
<path d="M39.6 131.7l.3-.3 .1 .3z"/>
<path d="M39.6 131.2l.3 .2-.3 .3z"/>
<path d="M39.2 131.4l.4-.2v.5z"/>
<path d="M39.2 131.4l.3 .3h-.4z"/>
<path d="M39.1 131.7l.4 .1-.3 .3z"/>
<path d="M39.2 132.1l.4-.3v.4z"/>
<path d="M39.6 131.8l.3 .3-.3 .1z"/>
<path d="M39.6 131.7h.4l-.1 .4z"/>
<path d="M39.6 114.1l.3-.3 .1 .3z"/>
<path d="M39.6 113.6l.3 .2-.3 .3z"/>
<path d="M39.2 113.8l.4-.2v.5z"/>
<path d="M39.2 113.8l.3 .3h-.4z"/>
<path d="M39.1 114.1l.4 .1-.3 .3z"/>
<path d="M39.2 114.5l.4-.3v.4z"/>
<path d="M39.6 114.2l.3 .3-.3 .1z"/>
<path d="M39.6 114.1h.4l-.1 .4z"/>
<path d="M31.2 60.7l.3-.3 .1 .3z"/>
<path d="M31.1 60.2l.4 .2-.3 .3z"/>
<path d="M30.8 60.4l.3-.2v.5z"/>
<path d="M30.8 60.4l.3 .3h-.5z"/>
<path d="M30.6 60.7h.5l-.3 .3z"/>
<path d="M31.1 60.7v.5l-.3-.2z"/>
<path d="M31.1 60.7l.4 .3-.4 .2z"/>
<path d="M31.2 60.7h.4l-.1 .3z"/>
<path d="M31.5 42.2l.1 .4h-.4z"/>
<path d="M31.1 42.1l.4 .1-.3 .4z"/>
<path d="M30.8 42.2l.3-.1v.5z"/>
<path d="M30.8 42.2l.3 .4h-.5z"/>
<path d="M30.6 42.6l.5 .1-.3 .3z"/>
<path d="M31.1 42.7v.4l-.3-.1z"/>
<path d="M31.1 42.7l.4 .3-.4 .1z"/>
<path d="M31.2 42.6h.4l-.1 .4z"/>
<path d="M30.6 167.9l.2 .3h-.5z"/>
<path d="M30.3 167.8l.3 .1-.3 .3z"/>
<path d="M29.9 167.9l.4-.1v.4z"/>
<path d="M29.9 167.9l.3 .3h-.4z"/>
<path d="M29.8 168.2l.4 .1-.3 .3z"/>
<path d="M30.2 168.3l.1 .4-.4-.1z"/>
<path d="M30.3 168.3l.3 .3-.3 .1z"/>
<path d="M30.3 168.2h.5l-.2 .4z"/>
<path d="M30.6 149.6l.2 .4h-.5z"/>
<path d="M30.3 149.5l.3 .1-.3 .4z"/>
<path d="M29.9 149.6l.4-.1-.1 .5z"/>
<path d="M29.9 149.6l.3 .4h-.4z"/>
<path d="M29.8 150h.4l-.3 .4z"/>
<path d="M30.2 150l.1 .5-.4-.1z"/>
<path d="M30.3 150.1l.3 .3-.3 .1z"/>
<path d="M30.3 150h.5l-.2 .4z"/>
<path d="M30.6 131.4l.2 .4h-.5z"/>
<path d="M30.3 131.3l.3 .1-.3 .3z"/>
<path d="M29.9 131.4l.4-.1v.4z"/>
<path d="M29.9 131.4l.3 .4h-.4z"/>
<path d="M29.8 131.8h.4l-.3 .3z"/>
<path d="M30.2 131.8l.1 .4-.4-.1z"/>
<path d="M30.3 131.8l.3 .3-.3 .1z"/>
<path d="M30.3 131.8h.5l-.2 .3z"/>
<path d="M30.6 113.8l.2 .4h-.5z"/>
<path d="M30.3 113.7l.3 .1-.3 .3z"/>
<path d="M29.9 113.8l.4-.1v.4z"/>
<path d="M29.9 113.8l.3 .4h-.4z"/>
<path d="M29.8 114.2h.4l-.3 .3z"/>
<path d="M29.9 114.5l.4-.3v.5z"/>
<path d="M30.3 114.2l.3 .3-.3 .2z"/>
<path d="M30.3 114.2h.5l-.2 .3z"/>
<path d="M30.3 96.2l.2 .4h-.5z"/>
<path d="M30 96.1l.3 .1-.3 .3z"/>
<path d="M29.6 96.2l.4-.1v.4z"/>
<path d="M29.6 96.2l.3 .4h-.4z"/>
<path d="M29.5 96.6h.4l-.3 .3z"/>
<path d="M29.9 96.6l.1 .5-.4-.2z"/>
<path d="M30 96.6l.3 .3-.3 .2z"/>
<path d="M30 96.6h.5l-.2 .3z"/>
</g>
<g fill="#ff7fdf">
<path d="M20.6 168.2l.3-.3 .1 .3z"/>
<path d="M20.5 167.7l.4 .2-.3 .3z"/>
<path d="M20.2 167.9l.3-.2v.5z"/>
<path d="M20.2 167.9l.3 .3h-.4z"/>
<path d="M20.1 168.2h.4l-.3 .4z"/>
<path d="M20.5 168.2v.5l-.3-.1z"/>
<path d="M20.6 168.2l.3 .4-.4 .1z"/>
<path d="M20.6 168.2h.4l-.1 .4z"/>
<path d="M20.9 96.2l.1 .4h-.4z"/>
<path d="M20.5 96.1l.4 .1-.3 .3z"/>
<path d="M20.1 96.2l.4-.1v.4z"/>
<path d="M20.1 96.2l.4 .4h-.5z"/>
<path d="M20 96.6h.5l-.4 .3z"/>
<path d="M20.1 96.9l.4-.3v.5z"/>
<path d="M20.5 96.6l.4 .3-.4 .2z"/>
<path d="M20.6 96.6h.4l-.1 .3z"/>
<path d="M20.5 60.7l.4-.3 .1 .3z"/>
<path d="M20.5 60.2l.4 .2-.4 .3z"/>
<path d="M20.1 60.4l.4-.2v.5z"/>
<path d="M20.1 60.4l.3 .3h-.4z"/>
<path d="M20 60.7h.4l-.3 .3z"/>
<path d="M20.4 60.7l.1 .5-.4-.2z"/>
<path d="M20.5 60.7l.4 .3-.4 .2z"/>
<path d="M20.5 60.7h.5l-.1 .3z"/>
<path d="M20.9 42.2l.1 .4h-.5z"/>
<path d="M20.5 42.1l.4 .1-.4 .4z"/>
<path d="M20.1 42.2l.4-.1v.5z"/>
<path d="M20.1 42.2l.3 .4h-.4z"/>
<path d="M20 42.6l.4 .1-.3 .3z"/>
<path d="M20.1 43l.4-.3v.4z"/>
<path d="M20.5 42.7l.4 .3-.4 .1z"/>
<path d="M20.5 42.6h.5l-.1 .4z"/>
<path d="M20.7 149.6l.2 .4h-.5z"/>
<path d="M20.4 149.5l.3 .1-.3 .3z"/>
<path d="M20.1 149.6l.3-.1v.4z"/>
<path d="M20.1 149.6l.3 .4h-.5z"/>
<path d="M19.9 150h.5l-.3 .3z"/>
<path d="M20.4 150v.5l-.3-.2z"/>
<path d="M20.4 150l.3 .3-.3 .2z"/>
<path d="M20.4 150h.5l-.2 .3z"/>
<path d="M20.7 131.4l.2 .3h-.5z"/>
<path d="M20.4 131.2l.3 .2-.3 .3z"/>
<path d="M20.1 131.4l.3-.2v.5z"/>
<path d="M20.1 131.4l.3 .3h-.5z"/>
<path d="M19.9 131.7l.5 .1-.3 .3z"/>
<path d="M20.4 131.8v.4l-.3-.1z"/>
<path d="M20.4 131.8l.3 .3-.3 .1z"/>
<path d="M20.4 131.7h.5l-.2 .4z"/>
<path d="M20.4 114.1l.3-.3 .2 .3z"/>
<path d="M20.4 113.6l.3 .2-.3 .3z"/>
<path d="M20.1 113.8l.3-.2v.5z"/>
<path d="M20.1 113.8l.3 .3h-.5z"/>
<path d="M19.9 114.1l.5 .1-.3 .3z"/>
<path d="M20.4 114.2v.4l-.3-.1z"/>
<path d="M20.4 114.2l.3 .3-.3 .1z"/>
<path d="M20.4 114.1h.5l-.2 .4z"/>
</g>
<g font-size="5.5">
<text x="116.2" y="41.8" transform="rotate(1 116.2 41.8)">400</text>
<text x="170.6" y="41.8" transform="rotate(1 170.6 41.8)">408</text>
<text x="116.2" y="59.6" transform="rotate(1 116.2 59.6)">401</text>
<text x="170.6" y="59.6" transform="rotate(1 170.6 59.6)">409</text>
<text x="116.2" y="77.6" transform="rotate(1 116.2 77.6)">402</text>
<text x="170.6" y="77.6" transform="rotate(1 170.6 77.6)">410</text>
<text x="116.2" y="95.5" transform="rotate(1 116.2 95.5)">403</text>
<text x="170.6" y="95.5" transform="rotate(1 170.6 95.5)">411</text>
<text x="116.2" y="113.5" transform="rotate(1 116.2 113.5)">404</text>
<text x="170.6" y="113.5" transform="rotate(1 170.6 113.5)">412</text>
<text x="116.2" y="131.5" transform="rotate(1 116.2 131.5)">405</text>
<text x="170.6" y="131.5" transform="rotate(1 170.6 131.5)">413</text>
<text x="116.2" y="149.5" transform="rotate(1 116.2 149.5)">406</text>
<text x="170.6" y="149.5" transform="rotate(1 170.6 149.5)">414</text>
<text x="116.2" y="167.4" transform="rotate(1 116.2 167.4)">407</text>
<text x="170.6" y="167.4" transform="rotate(1 170.6 167.4)">415</text>
</g>
<g font-size="4.6">
<text x="20.2" y="11.3">1</text>
<text x="48.5" y="11.3">2</text>
<text x="76.7" y="11.3">3</text>
<text x="104.9" y="11.3">4</text>
<text x="133.1" y="11.3">5</text>
<text x="161.4" y="11.3">6</text>
<text x="189.6" y="11.3">7</text>
<text x="217.8" y="11.3">8</text>
<text x="246" y="11.3">9</text>
<text x="273" y="11.3">10</text>
</g>
<text font-size="4.3" x="141" y="17.8">EL2809</text>
<g font-size="4.1">
<text x="124.8" y="22.7">-U12</text>
<text x="95.8" y="186.7">PLC DIGITAL OUTPUT THERMINAL EL2809</text>
</g>
<g font-size="3.9">
<text x="281.1" y="188.8">0</text>
<text x="280" y="199.5">12</text>
</g>
<g font-size="3.4">
<text x="19.9" y="16.1">-</text>
<text x="275.8" y="16.1">-</text>
<text x="52.5" y="41.3">AIR DISCHARGE VALVE</text>
<text x="52.5" y="59.2">EJECT VALVE</text>
<text x="50.9" y="76.9">VIBRATOR START</text>
<text x="50.2" y="95.2">BUZZER</text>
<text x="50" y="113">RED ALARM LAMP</text>
<text x="49.9" y="130.6">YELLOW ALARM LAMP</text>
<text x="50" y="148.8">GREEN ALARM LAMP</text>
<text x="191.3" y="148">MACHINE DOWN</text>
<text x="50" y="167.1">BLUE ALARM LAMP</text>
<text x="191.3" y="166.7">MACHINE UP</text>
<text x="19.9" y="181">-</text>
<text x="275.8" y="181.2">-</text>
<text x="109.3" y="201.1">+L1</text>
<text x="212" y="199.4">EYÜP KEPCEOĞLU</text>
</g>
<g font-size="2.9">
<text x="40.5" y="189.8">DOCUMENT NUMBER</text>
<text x="35.9" y="192.7">3858-ED.127-24.12.2020-01</text>
</g>
<g font-size="2.7">
<text x="37.5" y="34" transform="rotate(91 37.5 34)">Y1</text>
<text x="39.2" y="33.7" transform="rotate(-90 39.2 33.7)">-</text>
<text x="143.6" y="41.2">1</text>
<text x="151.1" y="41.2">9</text>
<text x="30.9" y="45.3" transform="rotate(90 30.9 45.3)">A2</text>
<text x="40.9" y="45.3" transform="rotate(90 40.9 45.3)">A1</text>
<text x="125.8" y="47.9" transform="rotate(-90 125.8 47.9)">-76</text>
<text x="37.5" y="51.9" transform="rotate(91 37.5 51.9)">Y2</text>
<text x="39.2" y="51.6" transform="rotate(-90 39.2 51.6)">-</text>
<text x="168.7" y="49.1" transform="rotate(-90 168.7 49.1)">-84</text>
<text x="143.6" y="59.1">2</text>
<text x="151.1" y="59.1">10</text>
<text x="30.9" y="63.2" transform="rotate(90 30.9 63.2)">A2</text>
<text x="40.9" y="63.2" transform="rotate(90 40.9 63.2)">A1</text>
<text x="125.2" y="65.7" transform="rotate(-90 125.2 65.7)">-77</text>
<text x="168.7" y="67" transform="rotate(-90 168.7 67)">-85</text>
<text x="143.6" y="77.1">3</text>
<text x="151.1" y="77.1">11</text>
<text x="125.2" y="83.7" transform="rotate(-90 125.2 83.7)">-78</text>
<text x="168.7" y="85" transform="rotate(-90 168.7 85)">-86</text>
<text x="38.2" y="93" transform="rotate(-90 38.2 93)">-H4</text>
<text x="143.6" y="95.1">4</text>
<text x="151.1" y="95.1">12</text>
<text x="125.2" y="101.7" transform="rotate(-90 125.2 101.7)">-79</text>
<text x="168.7" y="102.8" transform="rotate(-90 168.7 102.8)">-87</text>
<text x="143.6" y="113">5</text>
<text x="151.1" y="113">13</text>
<text x="125.2" y="119.6" transform="rotate(-90 125.2 119.6)">-80</text>
<text x="168.7" y="121" transform="rotate(-90 168.7 121)">-88</text>
<text x="143.6" y="131">6</text>
<text x="151.1" y="131">14</text>
<text x="125.2" y="137.3" transform="rotate(-90 125.2 137.3)">-81</text>
<text x="168.7" y="138.9" transform="rotate(-90 168.7 138.9)">-89</text>
<text x="143.6" y="149">7</text>
<text x="151.1" y="149">15</text>
<text x="125.2" y="155.3" transform="rotate(-90 125.2 155.3)">-82</text>
<text x="143.6" y="166.9">8</text>
<text x="151.1" y="166.9">16</text>
<text x="125" y="173.7" transform="rotate(-90 125 173.7)">-83</text>
<text x="4.8" y="202.9" transform="rotate(-90 4.8 202.9)">SOLIDWORKS Electrical</text>
<text x="191.7" y="201.1">3858</text>
<text x="241.5" y="201.3">1843</text>
</g>
<g font-size="2.6">
<text x="39.1" y="108.2" transform="rotate(-90 39.1 108.2)">-H5</text>
<text x="39.1" y="125.8" transform="rotate(-90 39.1 125.8)">-H6</text>
<text x="39.1" y="144.1" transform="rotate(-90 39.1 144.1)">-H7</text>
<text x="39.1" y="162.3" transform="rotate(-90 39.1 162.3)">-H8</text>
</g>
<g font-size="2.4">
<text x="277.2" y="183.9">REVISION</text>
<text x="193.4" y="191.3">0</text>
<text x="198.6" y="191.3">24.12.2020</text>
<text x="214" y="191.3">elektrik</text>
<text x="192" y="194.7">REV.</text>
<text x="202.7" y="194.7">DATE</text>
<text x="218.8" y="194.7">NAME</text>
<text x="242.2" y="194.7">CHANGES</text>
<text x="278.1" y="194.4">SCHEME</text>
<text x="9.1" y="200.9">CONTRACT:</text>
</g>
<g font-size="2.1">
<text x="21.2" y="21.8" transform="rotate(-90 21.2 21.8)">11-10</text>
<text x="139.8" y="23.2">2</text>
<text x="139.8" y="21">1</text>
<text x="154.4" y="21">9</text>
<text x="154.4" y="23.2">10</text>
<text x="277.4" y="21.7" transform="rotate(-90 277.4 21.7)">12-1</text>
<text x="139.8" y="28">4</text>
<text x="139.8" y="25.7">3</text>
<text x="154.4" y="25.7">11</text>
<text x="154.4" y="28">12</text>
<text x="19.5" y="35.9" transform="rotate(-90 19.5 35.9)">L1-2</text>
<text x="139.8" y="30.4">5</text>
<text x="139.8" y="35.2">7</text>
<text x="139.8" y="32.9">6</text>
<text x="154.4" y="30.4">13</text>
<text x="154.4" y="32.9">14</text>
<text x="154.4" y="35.2">15</text>
<text x="137.2" y="40.6">-U14</text>
<text x="139.8" y="37.6">8</text>
<text x="154.4" y="37.6">16</text>
<text x="153.9" y="42.2">-</text>
<text x="141.6" y="49.3">-</text>
<text x="153.9" y="55.4">-</text>
<text x="141.6" y="67.2">-</text>
<text x="153.9" y="73.4">-</text>
<text x="36" y="79.3">07-5</text>
<text x="141.6" y="85.2">-</text>
<text x="153.9" y="91.4">-</text>
<text x="141.6" y="103.2">-</text>
<text x="153.9" y="109.3">-</text>
<text x="141.6" y="121.1">-</text>
<text x="153.9" y="127.3">-</text>
<text x="141.6" y="139.1">-</text>
<text x="153.9" y="145.2">-</text>
<text x="253.1" y="151.2">07-8</text>
<text x="141.6" y="157.1">-</text>
<text x="153.9" y="163.2">-</text>
<text x="253.4" y="169.2">07-9</text>
<text x="21.3" y="179.2" transform="rotate(-90 21.3 179.2)">12-10</text>
<text x="141.6" y="175">-</text>
<text x="277.4" y="178" transform="rotate(-90 277.4 178)">13-1</text>
<text x="192" y="198">Chassis Number</text>
<text x="241.8" y="198.1">Electric Number</text>
</g>
<text font-size="1.9" x="93.5" y="199.3">LOCATION:</text>
<text font-size="1.5" x="7.8" y="205.3">Document realized with version :</text>
<text font-size="1.2" x="30.3" y="205.2">2019.0.4.18</text>
</svg>
